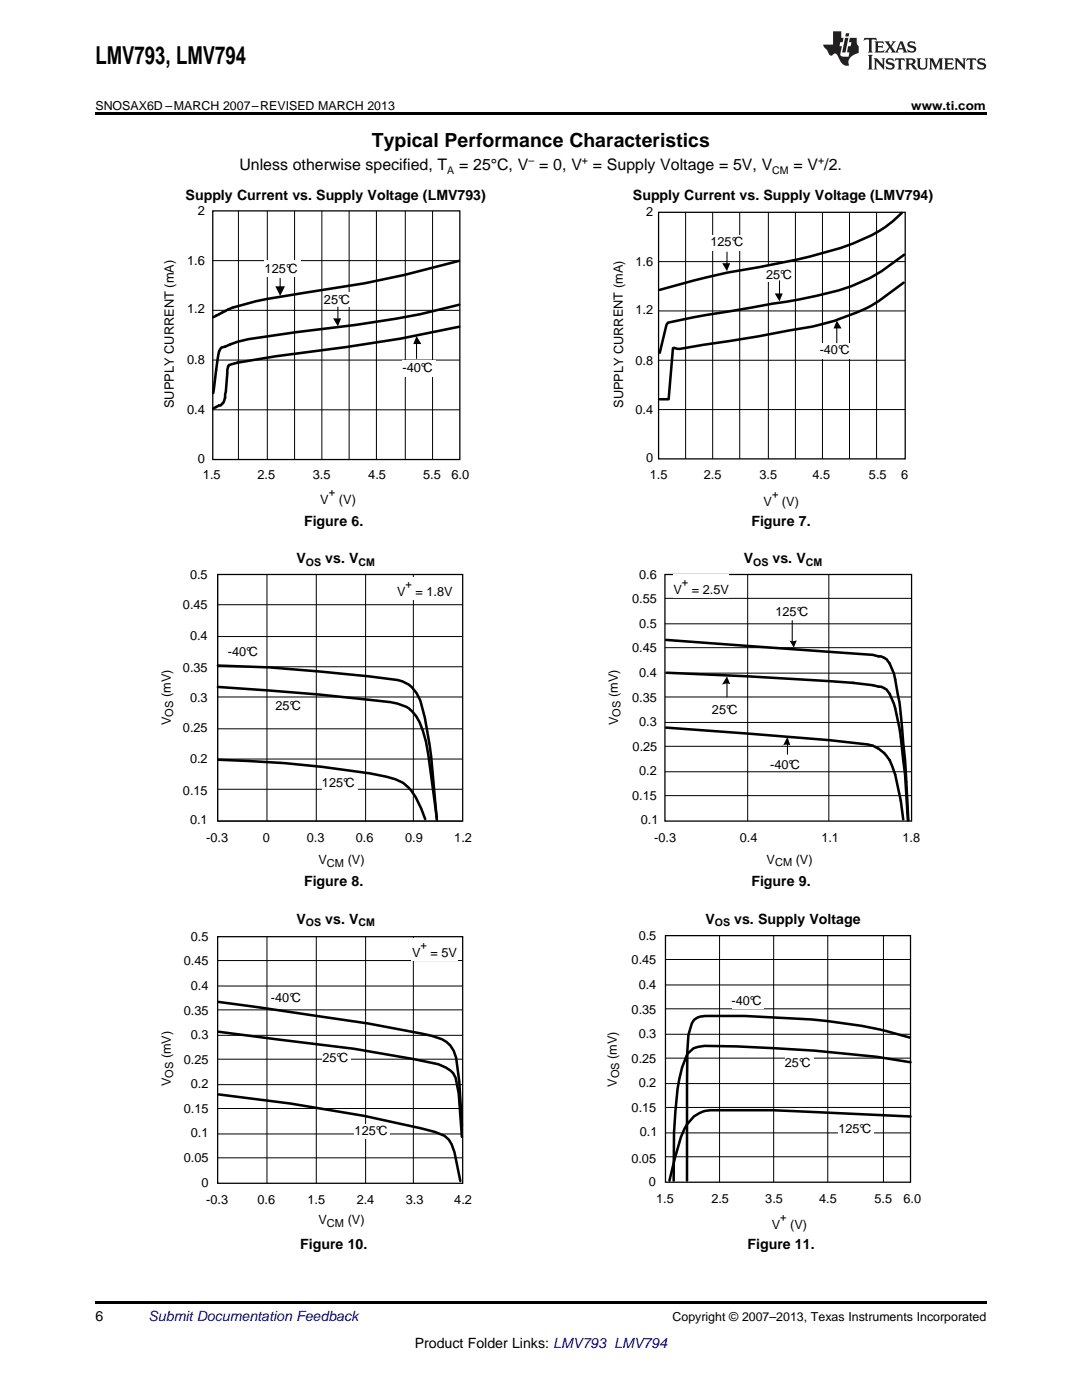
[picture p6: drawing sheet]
<svg xmlns="http://www.w3.org/2000/svg" width="216mm" height="279mm" viewBox="0 0 216 279" stroke-linecap="round" stroke-linejoin="round" font-family="sans-serif">
<path d="M19 259.7h177.8v.5h-177.8z" fill="#000"/>
<g fill="#fff">
<path d="M66.9 251.1h.3v.7h-.3z"/>
<path d="M156.1 251.1h.4v.7h-.4z"/>
</g>
<path d="M181.6 207.1a85.5 85.5 0 0 0-19.7-3.6l-13.3-.7h-7.9a2.73 2.73 0 0 0-2.6 1.4l-.7 2.3-.2 3.2-.1 25.9M181.7 212l-6.8-1.1a342.3 342.3 0 0 0-34.3-2.2l-2.2 .5-1.3 1.1a31.3 31.3 0 0 0-2.3 11.4l-.3 4.3-.1 9.6M181.7 222.8l-27.5-1.2h-12.4a6.1 6.1 0 0 0-5.2 3.7l-.7 1.6-2.3 8.7" fill="none" stroke="#000" stroke-width=".51"/>
<g fill="none" stroke="#000" stroke-width=".2">
<path d="M132.8 196.6h48.9M132.8 191.5h48.9M143.6 186.7v49.2M154.4 186.7v49.2M165.2 186.7v49.2M176.3 186.7v49.2M132.8 216.3h48.9M132.8 211.2h48.9M132.8 206.4h48.9M132.8 201.3h48.9M132.8 230.9h48.9M132.8 226.1h48.9"/>
<path d="M132.8 221h48.9"/>
</g>
<path d="M132.8 186.7h48.9v49.2h-48.9z" fill="none" stroke="#000" stroke-width=".25"/>
<g fill="#fff">
<path d="M146.1 198.2h6.4v3.1h-6.4z" fill-rule="evenodd"/>
<path d="M167.4 223.9h7v3.1h-7z" fill-rule="evenodd"/>
<path d="M156.6 210.5h5.7v3.2h-5.7z" fill-rule="evenodd"/>
</g>
<path d="M43.6 200l29.8 4.2 12.8 2.5a5.5 5.5 0 0 1 4.8 4.4l.6 4.7 .6 8.8M43.6 205.9l27 3.4 12 2.1 4.9 1a4.8 4.8 0 0 1 3.4 2.7l.6 3.2 .7 8.6M43.6 218.4a285.8 285.8 0 0 1 43.2 7.5 4.7 4.7 0 0 1 3.9 4l1.1 5.8" fill="none" stroke="#000" stroke-width=".51"/>
<g fill="none" stroke="#000" stroke-width=".2">
<path d="M43.4 196.8h48.9M43.4 191.7h48.9M53.3 186.9v49.2M63.1 186.9v49.2M73 186.9v49.2M82.5 186.9v49.2M43.4 216.5h48.9M43.4 211.4h48.9M43.4 206.6h48.9M43.4 201.5h48.9M43.4 231.1h48.9M43.4 226.3h48.9"/>
<path d="M43.4 221.2h48.9"/>
</g>
<path d="M43.4 186.9h48.9v49.2h-48.9z" fill="none" stroke="#000" stroke-width=".25"/>
<g fill="#fff">
<path d="M53.9 197.7h6.7v2.9h-6.7z" fill-rule="evenodd"/>
<path d="M64.4 209.5h5.7v3.2h-5.7z" fill-rule="evenodd"/>
<path d="M70.7 224.4h7v2.9h-7z" fill-rule="evenodd"/>
<path d="M82.2 187.3h9.2v4.4h-9.2z" fill-rule="evenodd"/>
</g>
<g fill="#fff">
<path d="M66.9 178.7h.3v.7h-.3z"/>
<path d="M156.1 178.7h.4v.7h-.4z"/>
</g>
<path d="M43.4 114.7h48.9v49.2h-48.9z" fill="none" stroke="#000" stroke-width=".25"/>
<path d="M43.4 114.7v49.2h48.9M53.3 114.7v49.2M63.1 114.7v49.2M73 114.7v49.2M82.5 114.7v49.2M43.4 139.1h48.9M43.4 133.1h48.9M43.4 127h48.9M43.4 120.7h48.9M43.4 157.5h48.9M43.4 151.5h48.9M43.4 145.5h48.9" fill="none" stroke="#000" stroke-width=".2"/>
<path d="M43.5 137.1a554.2 554.2 0 0 1 34.4 3 6.4 6.4 0 0 1 5.2 2.9 19.7 19.7 0 0 1 2.4 7.7l1.7 12.5M43.5 132.8a356.8 356.8 0 0 1 35.9 2.9 5.8 5.8 0 0 1 4.5 4.1l.9 3.5 .9 5.3 1.5 15M43.6 151.6a206.5 206.5 0 0 1 33.6 3.4 7.6 7.6 0 0 1 5.7 4.1l1.2 2.3 .7 2.1" fill="none" stroke="#000" stroke-width=".51"/>
<g fill="#fff">
<path d="M64.4 154.7h7v3.1h-7z" fill-rule="evenodd"/>
<path d="M54.9 139.4h5.7v3.2h-5.7z" fill-rule="evenodd"/>
<path d="M45.3 128.6h6.7v3.2h-6.7z" fill-rule="evenodd"/>
<path d="M79.3 115.3h11.1v4.4h-11.1z" fill-rule="evenodd"/>
<path d="M153.6 151.2h6.7v3.1h-6.7z" fill-rule="evenodd"/>
</g>
<path d="M132.7 119.4h49.2M149.2 114.7v49.2M165.4 114.7v49.2M132.7 139.1h49.2M132.7 134.3h49.2M132.7 129.3h49.2M132.7 124.5h49.2M132.7 158.8h49.2M132.7 154h49.2M132.7 148.9h49.2M132.7 144.2h49.2" fill="none" stroke="#000" stroke-width=".2"/>
<path d="M132.7 114.7h49.2v49.2h-49.2z" fill="none" stroke="#000" stroke-width=".25"/>
<path d="M132.9 127.7l41.2 3M133 134.3l16.1 .7 21.2 1.3M170.2 136.3l4 .5 1.1 .2a2.53 2.53 0 0 1 2.2 1.5 23.1 23.1 0 0 1 2 6.9l1.1 9.2 .6 9.1M174.2 130.7l1.1 .3a2.53 2.53 0 0 1 2.2 1.4 11.2 11.2 0 0 1 1.4 4.6 56.7 56.7 0 0 1 1.3 11.3l.4 3.4 .7 12M132.9 145.2l32.6 2.5 7.4 .8M173.1 148.6a6.4 6.4 0 0 1 4.9 4.3 53.6 53.6 0 0 1 2.2 10.6" fill="none" stroke="#000" stroke-width=".51"/>
<g fill="#fff">
<path d="M134.3 114.7h11.1v4.7h-11.1z" fill-rule="evenodd"/>
<path d="M154.6 120.7h7.3v3.2h-7.3z" fill-rule="evenodd"/>
<path d="M142.2 140.4h5.4v2.8h-5.4z" fill-rule="evenodd"/>
</g>
<path d="M145.1 136.2v2.9M158.1 123.9v4.4M157.1 148.3v2.2" fill="none" stroke="#000" stroke-width=".21"/>
<g fill="#000">
<path d="M145.1 135l.7 1.6a2.37 2.37 0 0 0-1.7 0z" fill-rule="evenodd"/>
<path d="M157.4 127.7v.1a1.58 1.58 0 0 0 1.6-.1l-.6 1.6z" fill-rule="evenodd"/>
<path d="M157.1 147l.7 1.9v-.1a1.83 1.83 0 0 0-1.7 0l.1 .1z" fill-rule="evenodd"/>
</g>
<g fill="#fff">
<path d="M66.9 106.7h.3v.7h-.3z"/>
<path d="M156.1 106.7h.4v.7h-.4z"/>
</g>
<path d="M131.4 42.4h49.2v49.2h-49.2z" fill="none" stroke="#000" stroke-width=".25"/>
<path d="M131.4 52.2h49.2M136.8 42.4v49.2M142.2 42.4v49.2M147.6 42.4v49.2M153.3 42.4v49.2M158.7 42.4v49.2M164.1 42.4v49.2M169.5 42.4v49.2M174.9 42.4v49.2M131.4 71.9h49.2M131.4 62.1h49.2M131.4 81.7h49.2" fill="none" stroke="#000" stroke-width=".2"/>
<g fill="#fff">
<path d="M153 53.2h5.4v3.1h-5.4z" fill-rule="evenodd"/>
<path d="M163.5 68.4h6.6v3.2h-6.6z" fill-rule="evenodd"/>
<path d="M141.9 46.8h7v3.2h-7z" fill-rule="evenodd"/>
</g>
<path d="M145.1 50.3v2.5M155.5 56v2.6M83.1 68.7v2.8M167 65.2v3.2" fill="none" stroke="#000" stroke-width=".21"/>
<path d="M144.1 52.5h1.6l-.6 1.6zM154.6 58.6h1.6l-.7 1.5zM83.1 67.1l1 1.6h-1.6zM167 64l.9 1.5h-1.6z" fill="#000"/>
<path d="M91.6 52.1l-10.9 2.8-7.9 1.6-19.6 3.2-6.8 1.7M180 42.5a24.6 24.6 0 0 1-9.8 6.1 110.3 110.3 0 0 1-18.7 4.7 146.8 146.8 0 0 0-19.9 4.5M180.3 56.4a32.8 32.8 0 0 1-12.4 7.1 48.2 48.2 0 0 1-10.4 2.4l-6.2 1.2-15.6 2.5-1.4-.1-.9 10.2h-1.8M180.4 50.8a35.3 35.3 0 0 1-17.5 8.2l-3.6 .8-9.5 1.6a229 229 0 0 0-16.5 3l-.3 .4-1.4 5.6M44.1 69.4a3.5 3.5 0 0 0-.7 2.3l-.9 6.7M45.9 68.7l-1.6 .6M46.5 61.3l-4 2M47.4 72.4l-1.2 .3a1.32 1.32 0 0 0-.8 1.7l-.5 4.4a2.15 2.15 0 0 1-.9 2.1h-.3l-1.2 .6M91.6 65.2l-11.6 2.4-10.9 1.7-14.2 1.8-7.5 1.3M91.6 60.8a199.4 199.4 0 0 1-32.6 5.5l-9.4 1.4-2.2 .5-1.5 .6" fill="none" stroke="#000" stroke-width=".51"/>
<path d="M42.5 42.1h49.3v49.6h-49.3z" fill="none" stroke="#000" stroke-width=".26"/>
<path d="M42.5 52h49.3M47.6 42.1v49.6M53.3 42.1v49.6M58.8 42.1v49.6M64.2 42.1v49.6M69.7 42.1v49.6M75.1 42.1v49.6M80.9 42.1v49.6M86.3 42.1v49.6M42.5 71.9h49.3M42.5 61.9h49.3M42.5 81.8h49.3" fill="none" stroke="#000" stroke-width=".2"/>
<g fill="#fff">
<path d="M64.5 58.4h5.8v2.9h-5.8z" fill-rule="evenodd"/>
<path d="M80.2 71.9h6.8v3.2h-6.8z" fill-rule="evenodd"/>
</g>
<path d="M55.9 55.5v2M67.4 61.3v2.2" fill="none" stroke="#000" stroke-width=".21"/>
<path d="M54.9 57.1h2l-1 2zM66.5 63.5h1.6l-.7 1.6z" fill="#000"/>
<path d="M52.7 52h7.4v3.2h-7.4z" fill-rule="evenodd" fill="#fff"/>
<path d="M19 22.5h177.8v.5h-177.8z" fill="#000"/>
<g fill="#231f20">
<path d="M172.5 7.6l-.1 .5 .4-.2h.6v.1v2.1l-.2 .4h.9l-.2-.4v-2.1l.1-.1h.5l.5 .2-.2-.5zM174.5 8.3l.2 .3v1.5l-.2 .4h1.8l.2-.6a1.04 1.04 0 0 1-1.3 .2v-.7h.6l.3 .2v-.6l-.3 .2h-.6v-.6l.8-.1 .4 .3-.2-.5zM176.5 8.3l.9 1.1-.9 1.1h.8l-.2-.2 .4-.7 .5 .7-.2 .2h1.5l-.2-.2 .2-.4h.9l.1 .4-.2 .2h1l-.3-.3-.7-1.9h-.5l-.9 2-.8-1 .9-1h-.8l.1 .3-.4 .5-.3-.6 .1-.2zM179.7 8.6l.4 1h-.7zM181.3 8.4a.63 .63 0 0 0-.2 .7 .63 .63 0 0 0 .6 .4l.6 .2 .1 .2a.75 .75 0 0 1-.7 .4 .75 .75 0 0 1-.6-.5l.1 .7 .1-.1a1.11 1.11 0 0 0 1.5-.6 1.13 1.13 0 0 0-1.2-.8l-.1-.4a1.04 1.04 0 0 1 1.2 .2l-.2-.5-.2 .1-.4-.2zM173.2 10.9l.2 .4v2.2l-.2 .4h1l-.3-.4v-2.2l.3-.4zM174.3 11.6l.3 .4v1.5l-.3 .4h.8l-.2-.4v-1.3l1.5 1.7v-1.9l.2-.4h-.7l.2 .4v.9l-1.1-1.3zM177 11.8a.62 .62 0 0 0-.2 .7 .62 .62 0 0 0 .6 .4l.6 .1 .1 .3a.76 .76 0 0 1-.7 .3 .76 .76 0 0 1-.7-.4l.2 .7 .1-.1a1.11 1.11 0 0 0 1.5-.6 1.13 1.13 0 0 0-1.2-.8l-.1-.4a1.04 1.04 0 0 1 1.2 .2l-.2-.6-.2 .1-.5-.1zM178.7 11.6l-.2 .6a.61 .61 0 0 1 .8-.3v1.6l-.2 .4h.9l-.2-.4v-1.6a.63 .63 0 0 1 .7 .3l-.1-.6zM180.6 11.6l.3 .4v1.5l-.3 .4h1l-.2-.2-.1-.8 .6 .2a.76 .76 0 0 0 1.2 .7l-1-1a.58 .58 0 0 0 .6-.5 .58 .58 0 0 0-.5-.6zM181.4 11.9h.1a.45 .45 0 0 1 .5 .1 .45 .45 0 0 1 .1 .5l-.8 .2zM182.9 11.6l.2 .2a2.17 2.17 0 0 0 .3 1.9 .99 .99 0 0 0 1.6-.6v-1.1l.2-.4h-.7l.2 .2a1.92 1.92 0 0 1-.2 1.8 .6 .6 0 0 1-.9-.5v-1.1l.2-.4zM185.4 11.6l.2 .4v1.5l-.2 .4h.7l-.2-.4v-1.4l.8 1.8 .8-1.8v1.4l-.2 .4h.9l-.2-.4v-1.5l.2-.4h-.8l-.6 1.5-.6-1.5zM188.4 11.6l.2 .4v1.5l-.2 .4h1.8l.1-.6a1.04 1.04 0 0 1-1.2 .1v-.6h.5l.4 .2v-.6l-.4 .2h-.5v-.7h.8l.3 .3-.1-.6zM190.5 11.6l.2 .4v1.5l-.2 .4h.7l-.2-.4v-1.3l1.5 1.7v-1.9l.2-.4h-.7l.2 .4v.9l-1.1-1.3zM192.9 11.6l-.1 .6a.61 .61 0 0 1 .7-.3l.1 1.6-.3 .4h1l-.3-.4 .1-1.6a.63 .63 0 0 1 .7 .3l-.1-.6zM195.2 11.8a.62 .62 0 0 0-.2 .7 .62 .62 0 0 0 .6 .4l.6 .1 .1 .3a.76 .76 0 0 1-.7 .3 .76 .76 0 0 1-.6-.4l.1 .7 .1-.1a1.11 1.11 0 0 0 1.6-.6 1.13 1.13 0 0 0-1.3-.8l-.1-.4a1.04 1.04 0 0 1 1.2 .2l-.1-.6-.2 .1-.5-.1z"/>
<path d="M166.2 6.3v2.6h-1.9v.4l.8 .9a.91 .91 0 0 0 1 .8 .56 .56 0 0 1 .5-.3 .56 .56 0 0 1 .5 .3l.4 .8a1.53 1.53 0 0 0 1.9 1.2 1.54 1.54 0 0 1 1-2.1l.9-.3v-1.4a1.52 1.52 0 0 1-.4-1.6h-1.3l-.2 .8h.5l-.2 .8h-.5l-.1 1v.2l.4 .1-.2 .8a1.93 1.93 0 0 1-1.6-.3l.3-1.8h-.5l.2-.8h.4l.2-.8h-.4v-1.3zM168.6 7.6l-.6 2.9h.7l.6-2.9zM168.8 6.6l-.1 .7h.6l.2-.7z"/>
</g>
<text font-size="4.9" x="19" y="12.8">LMV793, LMV794</text>
<text font-size="3.9" x="74.2" y="29.3">Typical Performance Characteristics</text>
<g font-size="3.2">
<text x="47.8" y="34">Unless otherwise specified, T</text>
<text x="91.6" y="34">= 25°C, V = 0, V = Supply Voltage = 5V, V</text>
<text x="158.3" y="34">= V /2.</text>
</g>
<g font-size="2.8">
<text x="37" y="40">Supply Current vs. Supply Voltage (LMV793)</text>
<text x="126.3" y="40">Supply Current vs. Supply Voltage (LMV794)</text>
<text x="60.7" y="105">Figure 6.</text>
<text x="149.9" y="105">Figure 7.</text>
<text x="59.2" y="112.4">V</text>
<text x="64.9" y="112.4">vs. V</text>
<text x="148.4" y="112.4">V</text>
<text x="154.2" y="112.4">vs. V</text>
<text x="60.7" y="176.9">Figure 8.</text>
<text x="149.9" y="176.9">Figure 9.</text>
<text x="59.2" y="184.3">V</text>
<text x="64.9" y="184.3">vs. V</text>
<text x="140.8" y="184.3">V</text>
<text x="146.5" y="184.3">vs. Supply Voltage</text>
<text x="59.9" y="249.3">Figure 10.</text>
<text x="149.2" y="249.3">Figure 11.</text>
<text x="19" y="263.6">6</text>
<text x="82.8" y="269">Product Folder Links: LMV793 LMV794</text>
</g>
<text font-size="2.8" fill="#0000c8" x="29.6" y="263.6">Submit Documentation Feedback</text>
<g font-size="2.6">
<text x="39.5" y="42.9">2</text>
<text x="37.3" y="52.8">1.6</text>
<text x="52.8" y="54.4">125°C</text>
<text x="37.3" y="62.6">1.2</text>
<text x="64.6" y="60.6">25°C</text>
<text x="37.3" y="72.7">0.8</text>
<text x="80.3" y="74.3">-40°C</text>
<text x="34.7" y="81.5" transform="rotate(-90 34.7 81.5)">SUPPLY CURRENT (mA)</text>
<text x="37.3" y="82.6">0.4</text>
<text x="39.5" y="92.4">0</text>
<text x="40.5" y="95.6">1.5</text>
<text x="51.4" y="95.5">2.5</text>
<text x="62.4" y="95.5">3.5</text>
<text x="73.5" y="95.5">4.5</text>
<text x="84.4" y="95.5">5.5</text>
<text x="90.1" y="95.5">6.0</text>
<text x="63.9" y="100.5">V</text>
<text x="67.6" y="100.5">(V)</text>
</g>
<g font-size="2.5">
<text x="19" y="21.9">SNOSAX6D –MARCH 2007–REVISED MARCH 2013</text>
<text x="181.8" y="21.9">www.ti.com</text>
<text x="128.9" y="43.2">2</text>
<text x="126.8" y="53">1.6</text>
<text x="141.8" y="49.1">125°C</text>
<text x="152.9" y="55.6">25°C</text>
<text x="126.8" y="62.7">1.2</text>
<text x="163.6" y="70.7">-40°C</text>
<text x="126.8" y="72.8">0.8</text>
<text x="124.3" y="81.4" transform="rotate(-90 124.3 81.4)">SUPPLY CURRENT (mA)</text>
<text x="126.8" y="82.6">0.4</text>
<text x="128.9" y="92.3">0</text>
<text x="129.7" y="95.5">1.5</text>
<text x="140.5" y="95.5">2.5</text>
<text x="151.5" y="95.5">3.5</text>
<text x="162.1" y="95.5">4.5</text>
<text x="173.4" y="95.5">5.5</text>
<text x="179.8" y="95.5">6</text>
<text x="152.3" y="101">V</text>
<text x="156" y="101">(V)</text>
<text x="37.9" y="115.5">0.5</text>
<text x="79.2" y="118.9">V</text>
<text x="82.9" y="118.9">= 1.8V</text>
<text x="127.5" y="115.5">0.6</text>
<text x="134.4" y="118.5">V</text>
<text x="138.1" y="118.5">= 2.5V</text>
<text x="36.5" y="121.5">0.45</text>
<text x="126.1" y="120.4">0.55</text>
<text x="127.5" y="125.3">0.5</text>
<text x="154.7" y="123">125°C</text>
<text x="37.9" y="127.8">0.4</text>
<text x="45.5" y="131">-40°C</text>
<text x="126.1" y="130.2">0.45</text>
<text x="36.5" y="134.1">0.35</text>
<text x="127.5" y="135.1">0.4</text>
<text x="34.1" y="139.1" transform="rotate(-90 34.1 139.1)">(mV)</text>
<text x="37.9" y="140">0.3</text>
<text x="54.9" y="141.7">25°C</text>
<text x="123.3" y="139.1" transform="rotate(-90 123.3 139.1)">(mV)</text>
<text x="126.1" y="140">0.35</text>
<text x="142.1" y="142.5">25°C</text>
<text x="34.1" y="144.7" transform="rotate(-90 34.1 144.7)">V</text>
<text x="36.5" y="146">0.25</text>
<text x="123.3" y="144.7" transform="rotate(-90 123.3 144.7)">V</text>
<text x="126.2" y="149.8">0.25</text>
<text x="127.5" y="144.9">0.3</text>
<text x="37.9" y="152.3">0.2</text>
<text x="127.5" y="154.7">0.2</text>
<text x="153.7" y="153.5">-40°C</text>
<text x="36.5" y="158.7">0.15</text>
<text x="64.2" y="157">125°C</text>
<text x="126.1" y="159.6">0.15</text>
<text x="37.9" y="164.5">0.1</text>
<text x="41.1" y="168">-0.3</text>
<text x="52.4" y="168">0</text>
<text x="61.2" y="168">0.3</text>
<text x="71" y="168">0.6</text>
<text x="80.8" y="168">0.9</text>
<text x="90.6" y="168">1.2</text>
<text x="127.9" y="164.4">0.1</text>
<text x="130.5" y="168">-0.3</text>
<text x="147.6" y="168">0.4</text>
<text x="163.9" y="168">1.1</text>
<text x="180.1" y="168">1.8</text>
<text x="63.6" y="172.5">V</text>
<text x="69.4" y="172.5">(V)</text>
<text x="153" y="172.4">V</text>
<text x="158.8" y="172.4">(V)</text>
<text x="38.1" y="187.8">0.5</text>
<text x="82.2" y="190.9">V</text>
<text x="85.9" y="190.9">= 5V</text>
<text x="127.4" y="187.5">0.5</text>
<text x="36.7" y="192.7">0.45</text>
<text x="38.1" y="197.6">0.4</text>
<text x="126" y="192.4">0.45</text>
<text x="127.4" y="197.4">0.4</text>
<text x="36.7" y="202.5">0.35</text>
<text x="54.1" y="200">-40°C</text>
<text x="126" y="202.3">0.35</text>
<text x="146" y="200.5">-40°C</text>
<text x="38.1" y="207.4">0.3</text>
<text x="127.4" y="207.2">0.3</text>
<text x="34.1" y="211.2" transform="rotate(-90 34.1 211.2)">(mV)</text>
<text x="36.7" y="212.3">0.25</text>
<text x="64.3" y="211.9">25°C</text>
<text x="123.1" y="211.3" transform="rotate(-90 123.1 211.3)">(mV)</text>
<text x="126" y="212.1">0.25</text>
<text x="156.6" y="213">25°C</text>
<text x="34.1" y="216.8" transform="rotate(-90 34.1 216.8)">V</text>
<text x="38.1" y="217.2">0.2</text>
<text x="123.1" y="216.9" transform="rotate(-90 123.1 216.9)">V</text>
<text x="126" y="221.9">0.15</text>
<text x="127.4" y="217">0.2</text>
<text x="36.7" y="222.1">0.15</text>
<text x="38.1" y="227">0.1</text>
<text x="70.8" y="226.5">125°C</text>
<text x="127.7" y="226.8">0.1</text>
<text x="167.3" y="226.2">125°C</text>
<text x="36.7" y="231.9">0.05</text>
<text x="126" y="232.2">0.05</text>
<text x="40.2" y="236.8">0</text>
<text x="129.5" y="236.6">0</text>
<text x="41.1" y="240.2">-0.3</text>
<text x="51.4" y="240.2">0.6</text>
<text x="61.4" y="240.2">1.5</text>
<text x="63.6" y="244.3">V</text>
<text x="69.4" y="244.3">(V)</text>
<text x="71.2" y="240.2">2.4</text>
<text x="81" y="240.2">3.3</text>
<text x="90.6" y="240.2">4.2</text>
<text x="130.9" y="240">1.5</text>
<text x="141.9" y="240">2.5</text>
<text x="152.7" y="240">3.5</text>
<text x="154" y="245.2">V</text>
<text x="157.7" y="245.2">(V)</text>
<text x="163.5" y="240">4.5</text>
<text x="174.5" y="240">5.5</text>
<text x="180.3" y="240.1">6.0</text>
<text x="134.2" y="263.6">Copyright © 2007–2013, Texas Instruments Incorporated</text>
</g>
<g font-size="2.2">
<text x="65.6" y="98.9">+</text>
<text x="154" y="99.4">+</text>
<text x="80.9" y="117.3">+</text>
<text x="136.1" y="116.9">+</text>
<text x="34.5" y="143" transform="rotate(-90 34.5 143)">OS</text>
<text x="123.8" y="143" transform="rotate(-90 123.8 143)">OS</text>
<text x="65.2" y="173">CM</text>
<text x="154.7" y="172.8">CM</text>
<text x="83.9" y="189.3">+</text>
<text x="34.5" y="215.1" transform="rotate(-90 34.5 215.1)">OS</text>
<text x="123.6" y="215.2" transform="rotate(-90 123.6 215.2)">OS</text>
<text x="65.2" y="244.8">CM</text>
<text x="155.7" y="243.6">+</text>
</g>
<g font-size="2.1">
<text x="89.3" y="34.6">A</text>
<text x="105.4" y="32.7">–</text>
<text x="116.1" y="32.7">+</text>
<text x="154.1" y="34.6">CM</text>
<text x="163.2" y="32.7">+</text>
<text x="61" y="112.9">OS</text>
<text x="71.5" y="112.9">CM</text>
<text x="150.3" y="112.9">OS</text>
<text x="160.8" y="112.9">CM</text>
<text x="61" y="184.9">OS</text>
<text x="71.5" y="184.9">CM</text>
<text x="142.6" y="184.9">OS</text>
</g>
</svg>
